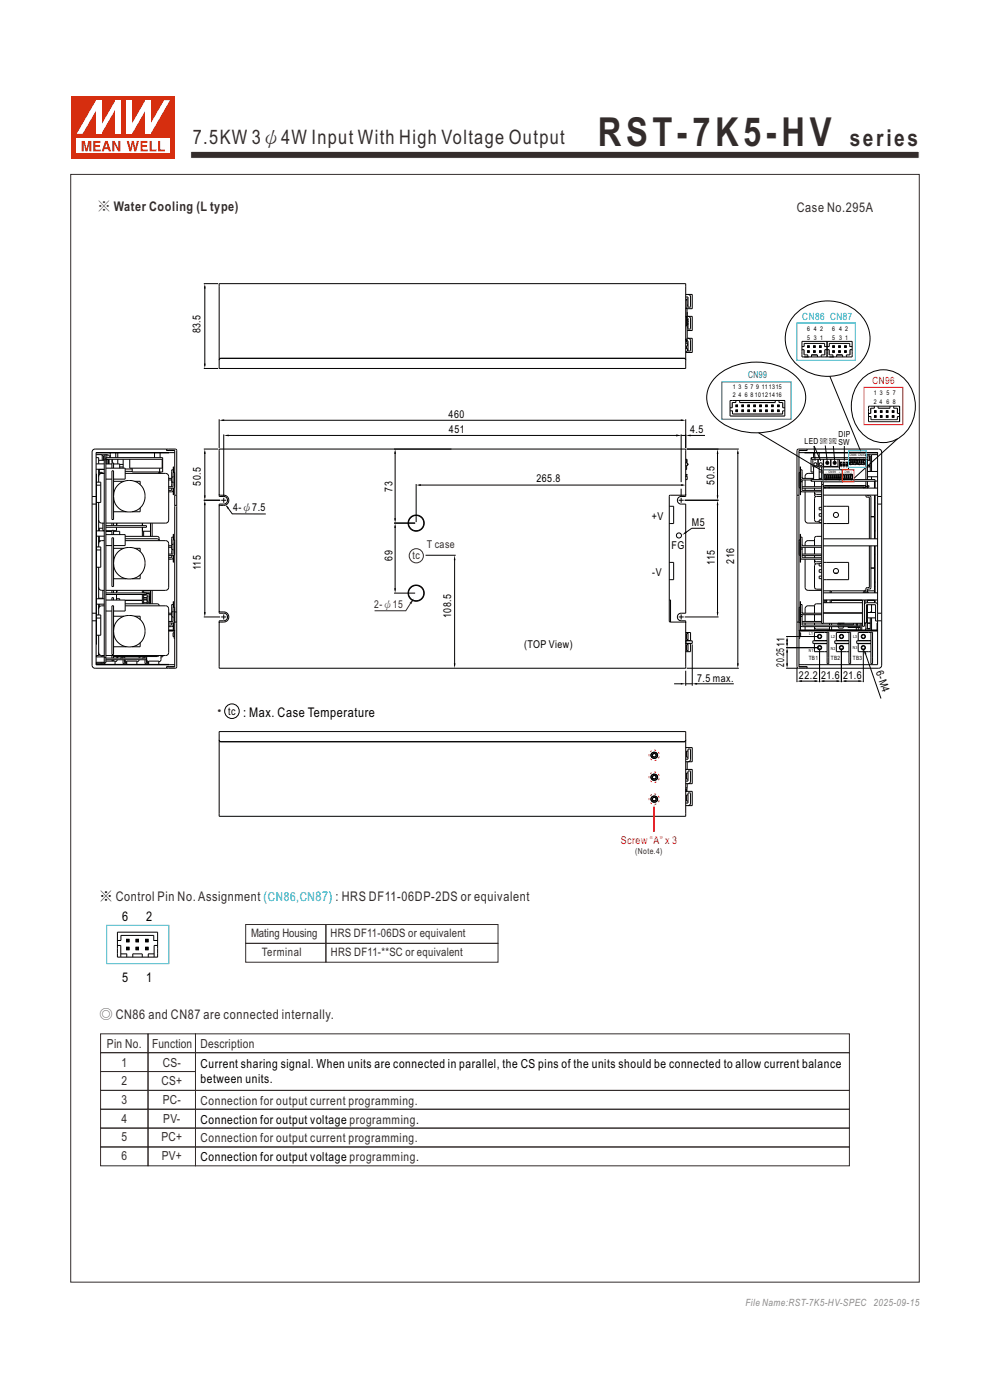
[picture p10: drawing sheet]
<svg xmlns="http://www.w3.org/2000/svg" width="210mm" height="297mm" viewBox="0 0 210 297" stroke-linecap="round" stroke-linejoin="round" font-family="sans-serif">
<g fill="none" stroke="#332c2b" stroke-width=".21">
<path d="M52.1 196.1h17v4h-17zM69.1 196.1h36.5v4h-36.5zM21.3 219.3h10.1v4h-10.1zM31.4 219.3h10.1v4h-10.1zM41.5 219.3h138.7v4h-138.7zM52.1 200.1h17v4h-17zM69.1 200.1h36.5v4h-36.5zM21.3 223.3h10.1v4h-10.1zM21.3 227.3h10.1v4h-10.1zM21.3 235.3h10.1v4h-10.1zM21.3 231.3h10.1v4h-10.1zM21.3 239.3h10.1v4h-10.1z"/>
<path d="M31.4 223.3h10.1v4h-10.1zM31.4 227.3h10.1v4h-10.1zM31.4 235.3h10.1v4h-10.1zM31.4 231.3h10.1v4h-10.1zM31.4 239.3h10.1v4h-10.1zM41.5 223.3h138.7v8h-138.7zM41.5 235.3h138.7v4h-138.7zM41.5 231.3h138.7v4h-138.7zM41.5 239.3h138.7v4h-138.7zM21.3 243.3h10.1v4h-10.1zM31.4 243.3h10.1v4h-10.1zM41.5 243.3h138.7v4h-138.7z"/>
</g>
<path d="M22.6 196.3h13.2v8.1h-13.2z" fill="none" stroke="#00a2e9" stroke-width=".21"/>
<g fill="#000" stroke="#000" stroke-width=".21">
<path d="M26.8 199.3h.6v.5h-.6z" fill-rule="evenodd"/>
<path d="M28.9 199.3h.5v.5h-.5z" fill-rule="evenodd"/>
<path d="M30.9 199.3h.5v.5h-.5z" fill-rule="evenodd"/>
<path d="M26.8 201h.6v.5h-.6z" fill-rule="evenodd"/>
<path d="M28.9 201h.5v.5h-.5z" fill-rule="evenodd"/>
<path d="M30.9 201h.5v.5h-.5z" fill-rule="evenodd"/>
</g>
<g fill="none" stroke="#000" stroke-width=".21">
<path d="M24.9 197.7l8.5 .1v5.2h-8.5zM24.9 199.5h.8v-1.1h6.9v1.1M26.8 199.3h.6v.5h-.6zM28.9 199.3h.5v.5h-.5zM30.9 199.3h.5v.5h-.5zM32.6 199.5h.8M24.9 200.6h.7v2.4M25.7 202.4h1.2M26.8 201h.6v.5h-.6zM26.9 202.3v.7M28.2 202.3v.7M28.2 202.4h2v.6"/>
<path d="M28.9 201h.5v.5h-.5zM30.9 201h.5v.5h-.5zM32.7 202.4h-1.3l.1 .6M33.4 200.6h-.7v2.4"/>
</g>
<path d="M40.4 32.1h154.6v1.5h-154.6z" fill-rule="evenodd" fill="#332c2b" stroke="#fefefe" stroke-width=".21"/>
<path d="M15.2 20.4h22v13.2h-22z" fill-rule="evenodd" fill="#d62e0f"/>
<path d="M16.3 29.4h19.8v3.1h-19.8z" fill-rule="evenodd" fill="#fefefe"/>
<g fill="#d62e0f">
<path d="M26.9 29.9h.4l.4 1.6 .3-1.6h.4l.3 1.6 .3-1.6h.5l-.6 2.2h-.4l-.3-1.7-.3 1.7h-.4z" fill-rule="evenodd"/>
<path d="M29.8 29.9h1.5v.4h-1.1v.5h1v.3h-1v.6h1.1v.4h-1.5z" fill-rule="evenodd"/>
<path d="M31.7 29.9h.5v1.8h1v.4h-1.5z" fill-rule="evenodd"/>
<path d="M33.5 29.9h.5v1.8h1v.4h-1.5z" fill-rule="evenodd"/>
<path d="M17.3 29.9h.7l.4 1.7 .3-1.7h.7v2.2h-.4v-1.8l-.4 1.8h-.5l-.4-1.8v1.8h-.4z" fill-rule="evenodd"/>
<path d="M19.8 29.9h1.5v.4h-1.1v.5h1v.3h-1v.6h1.2v.4h-1.6z" fill-rule="evenodd"/>
<path d="M22.6 30.4l.2 .9h-.5zM22.3 29.9l-.7 2.2h.4l.2-.4h.7l.2 .4h.5l-.8-2.2z" fill-rule="evenodd"/>
<path d="M23.8 29.9h.5l.8 1.5v-1.5h.4v2.2h-.4l-.9-1.6v1.6h-.4z" fill-rule="evenodd"/>
</g>
<g fill="#fff">
<path d="M24.5 21.3h1.1v7.1h-1.1z" fill-rule="evenodd"/>
<path d="M24.5 21.3h1.1l-4.1 7.1h-1.1z" fill-rule="evenodd"/>
<path d="M20.4 21.3h1.1v7.1h-1.1z" fill-rule="evenodd"/>
<path d="M20.4 21.3h1.1v.3l-4 6.8h-1.2z" fill-rule="evenodd"/>
<path d="M30.8 21.3h1.1v7.1h-1.1z" fill-rule="evenodd"/>
<path d="M34.8 21.3h1.3l-4.2 7.1h-1v-.3z" fill-rule="evenodd"/>
<path d="M26.9 21.3h1.1v7.1h-1.1z" fill-rule="evenodd"/>
<path d="M30.8 21.3h1.1v.2l-3.9 6.9h-1.1v-.3z" fill-rule="evenodd"/>
</g>
<g fill="none" stroke="#000" stroke-width=".21">
<path d="M43.2 60.2h3.1M43.2 78.2h3.1M43.4 60.7v16.9M46.5 60.2h99v18h-99zM46.5 76h99M46.9 76l-.3 .2-.1 .2M145 76l.4 .2 .1 .2M145.5 73.9a.34 .34 0 0 1 .4 .4 .34 .34 0 0 1-.4 .3M145.5 72.8a.33 .33 0 0 1 .4 .3 .33 .33 0 0 1-.4 .3M145.5 62.5h1.3v3h-1.1M145.5 67.2l1.3-.1v3h-1M145.5 63.6h.2v1.8h-.2h.2v1.8"/>
<path d="M145.5 67.2h.1v2h-.1M145.5 72.3h.3M145.5 72.1h.1M145.6 72l-.1 .1M145.6 72h.1M145.6 73.4v.5M145.6 68h.3M145.6 68.3h.3M145.6 68.6h.3M145.6 68.9h.3M145.6 67.8h.3M145.6 69h.2"/>
<path d="M145.6 67.9h.2M145.7 66.2l.1 1.3M145.7 64.7h.2M145.7 66.4h.1M145.7 66.7h.1M145.8 71.8h1v3l-1.3-.1M145.8 67.8v.2M145.8 68.3l-.2 .1M145.8 68.6h.1M145.8 68.9v3.5h-.3M145.8 69.4h.1M145.8 71.9l-.3 .1"/>
<path d="M145.8 74h.1M145.9 62.5l.4 .1 .2 .3v2.3h-.6v-2.2h-.4M145.9 67.1l.4 .1 .2 .4v2.2h-.6v-2.3h-.3M145.9 71.8l.4 .1 .2 .3v2.3h-.6v-2.2h-.1M145.9 63.4h-.3v.2M145.9 72.7l-.3 .1M152.1 79.7a13.3 13.3 0 0 1 16.6 0 5.9 5.9 0 0 1 0 9.2 13.3 13.3 0 0 1-16.6 0 5.9 5.9 0 0 1 0-9.2zM169.2 66.2a9.6 9.6 0 0 1 14.7 2.5 7.7 7.7 0 0 1-4.8 10.5 9.3 9.3 0 0 1-12.2-5.2 7.4 7.4 0 0 1 2.3-7.8zM170.1 74.2h.5v1.1M170.1 72.4h10.7v3.3h-10.7zM170.1 73.5h.5v-.7l4.3 .1v.6M170.6 75.3h.8"/>
<path d="M171.3 73.4h.3v.3h-.3zM171.3 74.4h.3v.3h-.3zM171.3 75.3v.4M172.1 75.3h1.3v.4M172.1 75.3v.4M172.6 73.4h.3v.3h-.3zM172.6 74.4h.3v.3h-.3zM173.8 73.4h.4v.3h-.4zM173.8 74.4h.4v.3h-.4zM174.2 75.3h.8v-1.1h.9v1.1h.8M174.2 75.3v.4M174.9 73.5h1v-.7l4.4 .1v.6"/>
<path d="M175.4 72.4v3.3M176 79.8l6.5 15.9M176.7 73.4h.3v.3h-.3zM176.7 74.4h.3v.3h-.3zM176.7 75.3v.4M177.4 75.3h1.3v.4M177.5 75.3v.4M177.9 73.4h.3v.3h-.3zM177.9 74.4h.3v.3h-.3zM179.2 73.4h.3v.3h-.3zM179.2 74.4h.3v.3h-.3zM180.2 73.5h.6"/>
<path d="M180.8 74.2h-.5v1.1h-.8v.4M19.7 95.5l.4-.2h17.1l.2 .1 .1 46.1-.2 .2-17.2 .1-.5-.5-.1-45.5zM20.4 98.4h1.7M20.4 99.6h1.7M20.4 96.4h1.3v1.3M20.4 97.1h.5v1.3M20.9 99.6h1.2M20.9 97.7h1.2M20.9 99.6v2.7M21.1 99.6v.6M21.7 96.7l.2-.3h1.1v.3h-.5M22.1 96.7h-.2v1"/>
<path d="M22.1 96.4v44.2M22.1 97.5h.4M22.5 97.4h12M22.5 98.4h1.2M22.5 97.7h.1M22.5 96.4v44.2h-.4M22.5 99.3h4.1v2.3h-2.5M22.5 97.1h12v3h-6.5v-.8M22.5 98.4v-.9h.4v.9M23 97.4v1M23 98.3h.1M23.1 97.4v1"/>
<path d="M23.3 96.6v.5M23.3 96.6h.1M23.4 96.7h.1M23.4 96.6h-.1M23.4 96.1v1M23.7 99.3v-1.1h.4v1.1M23.7 99.9h.4v10.3h-.4zM23.8 97.4v.7M23.8 97.4v.8M24.1 98.4h1.3v.9M24.6 96.1v1M25 96.1v1"/>
<path d="M25 97.4v1M25.4 99.1h.7M25.4 98.5h.7M26.1 97.4v1.9M26.6 100h1.4M26.6 99.5h1.4M27.5 97.4v1.9h6.9v-1.9M32.8 96.1v1M33.9 99.3v.8M34 96.1v1M35.3 95.3v.3l1.8-.1v46h-1.8M35.9 96v.1"/>
<path d="M36.8 99.7h-.4v1.5M37.1 96h-16.7v45h16.7M43.2 95.3h3.1M43.4 95.8v9.8M46.5 95.3h99v10h-1a.8 .8 0 0 0-.8 .8 .8 .8 0 0 0 .8 .8h1v23.2h-1a.8 .8 0 0 0-.8 .8 .8 .8 0 0 0 .8 .8h1v10.1h-99v-10.1h1a.8 .8 0 0 0 .8-.8 .8 .8 0 0 0-.8-.8h-1v-23.2h1a.8 .8 0 0 0 .8-.8 .8 .8 0 0 0-.8-.8h-1zM46.5 88.9v6.2M47 89.2h97.9M47.5 92.2v13.2M48 92.4h96M83.8 95.8v14.6M144.5 92.2v10.1M144.5 92.4h1"/>
<path d="M145.5 98.2a.33 .33 0 0 1 .4 .3 .33 .33 0 0 1-.4 .3M145.5 88.9v6.2M145.5 97.4h.2l-.1 .7M145.6 97.4v.8M145.6 98.8v.8h-.1M145.7 95.3h11M145.8 98.3l.1 .4h-.1M146 92.4h3.5M152.2 95.8v9.8M154.9 87.2h.5M154.9 85h11.6v3.3h-11.6zM155.4 87.1v.7h10.6v-.6"/>
<path d="M156.1 85v.4M156.1 85.4h-.8v1.1h-.4M156.1 85.9h.3v.4h-.3zM156.1 87h.3v.3h-.3zM156.5 95.8v45.4M156.9 85v.4h7.5M157.4 87h.3v.3h-.3zM157.4 85.9h.3v.4h-.3zM158.6 87h.4v.3h-.4zM158.6 85.9h.4v.4h-.4zM159.9 87h.3v.3h-.3zM159.9 85.9h.3v.4h-.3z"/>
<path d="M160.9 91.8l13.7 8.2M161.2 87h.3v.3h-.3zM161.2 85.9h.3v.4h-.3zM162.4 87h.3v.3h-.3zM162.4 85.9h.3v.4h-.3zM163.7 87h.3v.3h-.3zM163.7 85.9h.3v.4h-.3zM164.4 85v.4M165 87h.3v.3h-.3zM165 85.9h.3v.4h-.3zM165.2 85.4h.8v1.1h.5M165.2 85v.4"/>
<path d="M166 87.2h.5M169.1 95.4l.2-.1h17.2l.5 .3v45.5l-.1 .4-.3 .2-17.3 .1-.2-.2zM169.5 96h16.7v45h-16.7M169.8 99v6zM169.8 99.7h.3v1.8h2.5M170.7 96v.1M171.2 95.3v.3h-1.7v45.9h1.7M172 97.4h11.6v1.1h-3.5v-1.1M172.2 97.1v.3M172.4 97.4v1.6h2.2M172.6 96.1v1M172.6 99v2.7"/>
<path d="M172.9 97.8l-.2-3.2 1.4 3.2M173.5 97.4v1.6M173.6 97.4v1.6M173.8 96.1v1M173.8 99v2.7M174.3 99v2.7M174.6 99.1h3.5M174.6 97.4v4.3M174.7 97.4v1.5h3.1v-1.5M175.1 94.5l.4 3.3M175.3 98.1l.2-.1 .2 .2-.3 .2zM175.5 98.9v.2"/>
<path d="M176.2 97.4v1.5M176.8 94.6l.3 3.2M176.9 98.1l.2-.1 .1 .2-.2 .2zM178.1 97.4v2.2h1.9v-2.2M178.3 98h.3v.8h-.3zM178.9 98h.3v.8h-.3zM179.1 94.6v3.1M179.5 98h.3v.8h-.3zM180 97.4l4 .1v4.2M180 98h.2v.5M180.1 97.8h.1v-.2h1.4v.2h.4v-.2h1.4v.2h.2M180.2 98.4h.3v.1"/>
<path d="M180.5 97.8l.1 .1zM180.5 98.1l.1 .1zM180.9 97.8l.1 .1zM180.9 98.1l.1 .1zM181.1 98.5v-.1h-.4v.1M181.3 97.8l.1 .1zM181.3 98.1l.1 .1zM181.7 98.4h-.3v.1M181.8 97.4v1.1M182 98.5v-.5h-.3v.5M182 98.4h.2v.1M182.2 97.8l.1 .1z"/>
<path d="M182.2 98.1l.1 .1zM182.6 97.8l.1 .1zM182.6 98.1l.1 .1zM182.9 98.5v-.1h-.4v.1M182.9 80.3a6.4 6.4 0 0 1 10.6 2.6 8 8 0 0 1-4.2 10.7 6.9 6.9 0 0 1-8.6-6.3 8.4 8.4 0 0 1 2.2-7zM183 97.8l.2 .1zM183 98.1l.2 .1zM183.4 98.4h-.2v.1M183.6 98h-.2v.5M183.7 97.4h.4M183.7 97.1v4.6M183.7 98.9h.3"/>
<path d="M184 98.8h.6M184 97.7h.6M184 99.1h.6M184.1 97.1h-12.1v3h.6M184.1 96.7v1M184.1 98.8v.3M184.2 88.4l.5-.1v.7h5.6v-.6M184.2 86.2h6.6v3.3h-6.6zM184.4 96.7v1M184.4 98.8v.3M184.7 86.6v1.1h-.5M184.7 86.6h.8"/>
<path d="M184.9 96.7l-.2-.3h-1.1v.3h1v3.3M185.5 86.2v.4M185.5 87.1h.3v.4h-.3zM185.5 88.2h.3v.3h-.3zM186.2 96.4h-1.3v3.6M186.3 86.2v.4M186.8 88.2h.3v.3h-.3zM186.8 87.1h.3v.4h-.3zM188 88.2h.3v.3h-.3zM188 87.1h.3v.4h-.3zM188.8 86.2v.4h-2.5M189.3 88.2h.3v.3h-.3z"/>
<path d="M189.3 87.1h.3v.4h-.3zM189.6 86.2v.4h.7M190.3 88.4h.5M190.4 86.6v1.1h.4M190.4 93.1l-9.2 8.4M190.8 86.2v3.3M19.5 106.9h.9M19.5 105.3h.9M20.4 100.5v36.2M20.5 112.6h1.6M20.5 113.7h1.6M20.5 102.3h.9v4.3h-.9"/>
<path d="M20.5 116h.9v4.3h-.9M20.5 116.7h.9M20.5 102.9h.9M20.9 110.3l.3 .6 .9 .1M20.9 112.1h.9M20.9 114.8h.3M20.9 100.4h1.2M20.9 100.2h.8v.2M20.9 114.8h.4M20.9 106.6v6M20.9 113.7v2.3M20.9 112.5h.2"/>
<path d="M21.1 112.1v.5M21.1 113.7v1.1M21.8 111v1.6h.3M22.1 100.4l-.8 .1-.3 .2-.1 .4M22.1 114.7l-.9 .1-.3 .5M22.5 112.6h1.2M22.5 113.4h4.1v2.3h-2.5M22.5 115.7h1.2M22.5 101.6h1.2M22.5 111.5h8.6v.4h-8.6M22.5 112.8h1.2M23.7 113.4v-.9h.4v.9"/>
<path d="M23.7 114.1h.4v10.3h-.4zM23.7 111v.5M24.1 119.4a3.3 3.3 0 0 1 5-2.8 3.3 3.3 0 0 1 0 5.7 3.3 3.3 0 0 1-5-2.7M24.1 105.2a3.3 3.3 0 0 1 5-2.8 3.3 3.3 0 0 1 0 5.7 3.3 3.3 0 0 1-5-2.7M24.1 111v.5M24.1 116.3h2.2M24.1 108.6h2.7M24.1 102.1h2.2M24.1 112.7h1.3v.7M24.7 111v.5M24.7 111.9v.7h-.6M24.8 111v.3h-.1"/>
<path d="M26.6 100.4h8.5l.5 .3 .2 .4-.1 9.5-.5 .4h-12.7M26.6 114.7h8.6l.4 .2 .2 .4-.1 9.6-.6 .3h-12.6M26.6 113.8h6.7l.4 .2 .1 .7-.1-.3-.4-.1h-6.7M28.6 102.1h1.1v.7M28.6 116.3h1.1v.7M29.7 107.8v.8h-1.6M30.2 111v.5M30.2 111.9v1.9M30.2 112.7h1.7M30.2 112.3h.1M30.2 111.9v.8M30.5 112.7v1.1"/>
<path d="M31.9 111v2.8M32.3 111v2.8M33.6 100.1l.2 .3v-.3M34 100.1v.3M35.8 115.8h.6M35.8 101.8h.6M35.8 101.5h.6M35.8 116.1h.6M36.4 102.2v1.1M36.4 103.6v.4h-.6M36.4 116.5v1M36.4 117.9v.4h-.6"/>
<path d="M36.7 101l-.3 .2v1l.3 .3M36.7 115.3l-.3 .2v1l.3 .2M36.8 104l-.3 .3h-.7M36.8 118.3l-.3 .3h-.7M36.8 114h-.4v1.5M36.8 100.2v-1.2v1.2M36.8 103.6v1.4v-1.4M36.8 114.5v-1.2v1.2M36.8 117.9v1.4v-1.4M37 103.3l-.2 .3h-1M37 100.2h-.3v3l-.9 .1M37 117.5l-.2 .4h-1"/>
<path d="M37 114.5h-.3v3h-.9M37.1 105.1h.4M37.1 107.2h.4M43.2 106.1h3.5M43.4 106.7v23.6M46.5 104.8l.2 .3h.8a1.08 1.08 0 0 1 1 1 1.08 1.08 0 0 1-1 1.1h-.8l-.2 .2M46.9 106.1h1.1M47.5 105.6v1.1M48.1 107.3l1.2 1.7h7.1M83.6 111h4.5M83.8 111.5v13.8M88.3 102.7v8.1"/>
<path d="M88.8 102.9h56.1M90.3 117.8h6.4M96.4 118.7v22.5M142 119.3h.9v3.7h-.9M142 107.4h.9v3.7h-.9M144 106.1h1M144.5 103.7v1.7M144.5 105.6v1.1M145.2 106.1h7.2M145.5 104.8l-.2 .3h-3.2l-.1 .1v26.6l.2 .2h3.1l.2 .2M145.5 101h.3v.7h-.3M145.5 100.7h.3v.1h-.3"/>
<path d="M145.5 101h.1M149.5 112.1h-2.8l-1.5 1.1M152.2 106.7v23.6M169.1 105.1h.4M169.8 100.2h-.3v3.1l.3 .3M169.8 114.5h-.3v3.1l.3 .3M169.8 113.3v6zM169.8 104l.3 .3h4.2M169.8 101.5l.3 .3h1.9M169.8 118.3l.3 .3h4.2M169.8 115.8l.3 .3h4.2M169.8 114h.3v1.8h4.2"/>
<path d="M169.8 102.2h.3v1.8h4.2M169.8 116.5h.3v1.8h4.2M170.1 103.6h4.2M170.1 103.3h4.2M170.1 101.2l.1 .3M170.1 117.9h4.2M170.1 117.5h4.2M170.1 115.5l.1 .3M170.2 101.8l-.1 .4M170.2 116.1l-.1 .4M170.8 104.3l.1 6.4 .4 .3h3M170.8 118.6l.1 6.3 .5 .3h2.9"/>
<path d="M170.8 101.8v1.5M170.8 103.6v.4M170.8 116.1v1.4M170.8 117.9v.4M172.2 101.7v.4M172.6 100.4l-1.5 .1-.3 .4v.6M172.8 114.7l-1.7 .1-.3 .4v.6M172.8 104.3v.8l.2 .2M172.8 104.5l.3 .4h1.2M172.8 118.6v.8l.2 .2M172.8 118.7l.3 .5h1.2M172.8 102.1v1.2"/>
<path d="M172.8 103.6v.4M172.8 116.1v1.4M172.8 117.9v.4M173.8 119.6h-.7l-.3 .4v4.5l.2 .4 1.3 .1M173.8 101.5h.5M173.8 100.1h.5M174.3 105.3h-1.2l-.3 .4v4.6l.3 .4h.7M174.3 113.8h-1.1l-.3 .1-.1 1.9M174.3 102.1v30.2h.3v-30.2M174.3 100.3h.3M174.3 102.8h.3M174.3 107.6h-.5v.6h.5"/>
<path d="M174.3 109h-.5v.5h.5M174.3 110.3h-.5v.6h.5M174.3 119.5h-.5v.6h.5M174.6 105h11.6M174.6 119.3h5.4v3.7h-5.4M174.6 107.4h5.4v3.7h-5.4M174.6 114.3h11.6M174.6 103.5h11.6M174.6 115.8h11.6M174.8 101.3h.2v.3h3.5v-.3h.3v.3h1.9v-.3h.1M174.8 100.6h6v1.1h-6zM174.9 103.4l.3 .1"/>
<path d="M174.9 103.4v.1M174.9 100.6v.5h-.1M175 103.3l-.1 .1M175.1 103.3h.2M175.2 100.6v.2h-.3M175.2 101.3l.1 .1zM175.2 100.9l.1 .1zM175.6 101.3l.1 .1zM175.6 100.9l.1 .1zM176 103.3l-.2 .2M176 101.3l.2 .1zM176 100.9l.2 .1z"/>
<path d="M176.5 101.3l.1 .1zM176.5 100.9l.1 .1zM176.9 101.3l.1 .1zM176.9 100.9l.1 .1zM177.3 101.3l.1 .1zM177.3 100.9l.1 .1zM177.7 101.3l.1 .1zM177.7 100.9l.1 .1zM178 100.6v.2h-2.5v-.2M178.1 101.3l.1 .1zM178.1 100.9l.1 .1zM178.2 100.6v.2h.3"/>
<path d="M178.7 100.6l-.1 1.1M178.8 100.6v.5h-.3v-.5M179.1 100.6v.2h-.3M179.1 101.3l.1 .1zM179.1 100.9l.1 .1zM179.3 100.6v.2M179.5 101.3l.1 .1zM179.5 100.9l.1 .1zM179.9 101.3l.1 .1zM179.9 100.9l.1 .1zM180.2 100.6v.2h-.9M180.3 101.3l.1 .1z"/>
<path d="M180.3 100.9l.1 .1zM180.4 100.6v.2h.3M180.7 100.6v.5h.1M183.3 103.3l.4 .1M183.3 103.3l-8.4 .1M183.3 103.4h.1M183.3 103l.4 .3M183.3 103.4l-.2 .1M183.3 103.4v.1M183.7 103h-8.8l-.3 .3M183.7 105l.1 .4 .6 .1v8.8M183.7 103.2h.3v.3"/>
<path d="M183.7 102.1v1.4M184 105v.2h.5l.2 .2v8.9M184 103h.3v.3M184 100h2.2M184 101.1h2.2M184 102.1v1.4M184 103.3h.3M184.2 103.3h.1M184.4 115.8v8.8l-.7 .2v1M184.7 115.8v8.9l-.2 .3h-.5v.8M184.7 109.6h.8M184.9 101.1v.6"/>
<path d="M185.5 112.6h.1M185.5 112.7h.1M185.5 112.5h.1M185.5 117.6h.1M185.5 102.1v1.4M185.5 105v9.3M185.5 115.8v10M185.5 106.7h.1M185.6 102.1h-13.6v-.4h13.6v1.8M185.6 102.1h.6M185.6 105v9.3M185.6 115.8v10"/>
<path d="M186.2 106.9h.8M186.2 105.3h.8M19.5 131.7h.9M19.5 130.1h.9M20.4 139.4h1.7M20.4 131.1h1M20.4 139.1v.3M20.5 127h1.6M20.5 128.2h1.6M20.5 130.5h.9v4.3h-1M20.9 124.6l.1 .3 .3 .3h.8M20.9 138.4l.3 .6 .9 .1"/>
<path d="M20.9 126.9h.9M20.9 124.8h.1M20.9 134.8v4.3h-.5M20.9 139h.3M20.9 138.9h.2M20.9 120.3v6.7M20.9 128.2v2.3M21.1 126.9v.1M21.1 128.2v.6M21.5 139.1v.3M21.8 125.2v1.8M21.8 139.1v.3"/>
<path d="M22.1 128.5l-.9 .1-.3 .6M22.1 139.5h.4M22.5 127.3h4.1v2.3h-2.5M22.5 129.6h1.2M22.5 139.6h8.6v.4h-8.6M23.7 128.5h.4v10.4h-.4zM23.7 127.3v-.5h.4v.5M23.7 140v.2h.4v-.2M23.7 125.2v.6M23.7 139.1v.5M24.1 133.8a3.3 3.3 0 0 1 5-2.8 3.3 3.3 0 0 1 0 5.8 3.3 3.3 0 0 1-5-2.8M24.1 125.2v.6"/>
<path d="M24.1 139.1v.5M24.1 137.2h2.7M24.1 130.7h2.2M24.1 122.8h2.7M24.7 125.2v.6M24.7 126.1v1.2M24.7 127h.7v.3M24.8 125.2v.4h-.1M24.8 139.3v.3M24.9 140l-.2 .3h-.3M24.9 139.3v.3M25.3 139.3h-.4"/>
<path d="M25.5 139.6h.5M26.1 140v.8h.4v-.8l.1 .3h.3M26.1 139.3v.3M26.5 139.3v.3M26.6 128.5h8.6l.4 .3 .2 .4-.1 9.5-.5 .4h-12.7M26.6 128.1h6.8l.4 .4M26.6 127.4h3.6M28.6 130.7h1.1v.7M29.5 140l-.2 .3h-.3M29.5 139.3v.3M29.7 121.9v.9h-1.6M29.7 136.4v.8h-1.6"/>
<path d="M29.9 139.3h-.4M30.2 125.2v.6M30.2 126.1v2M30.5 126.3h.9v1.8M30.5 127.3h.7M30.5 126.8h.7M30.5 127.1h.7M30.5 125.3h1.4M30.5 125.2v.6M30.5 126.1v2M30.5 127.9h.7M30.6 139.5h.1"/>
<path d="M30.6 139.5l-.5 .1M30.6 139.5l.1 .1M30.8 139.3v.3M31.1 125.9l.7 .1 .1 .3M31.1 125.8v.3h-8.6M31.1 139.9l.1 .3 .3 .1M31.1 139.3v1.5h-.3v-.8M31.2 127.5l.2 .1M31.4 125.9l.3 .3v1.9M31.4 126.4l-.2 .1v1.6M31.4 127.8h.5M31.9 125.8h-9.4"/>
<path d="M31.9 125.2v2.9M32.3 125.2v2.9M33.7 139.1l-.4 .2h-9.2M34.2 139.1l-.1 1-.4 .2M34.5 139.1v.2h-.3M35.8 130.1h.6M35.8 130.4h.6M35.8 133.7h1.1M35.8 133.9h1.1v1.6h.2M36.4 130.8v1M36.4 132.2v.4h-.6M36.7 129.6l-.3 .2v1l.3 .2"/>
<path d="M36.8 132.6l-.2 .3h-.8M36.8 128.2h-.4v1.6M36.8 128.8v-1.2v1.2M36.8 132.1v1.5v-1.4M36.9 133.7l.2 .2M36.9 134.2h-.2v.9h.2M37 131.8l-.2 .3-1 .1M37 128.8h-.3v3h-.9M37.1 132h.4M37.1 129.8h.4M43.2 130.9h3.5M46.5 129.6l.2 .2h.8a1.08 1.08 0 0 1 1 1.1 1.08 1.08 0 0 1-1 1.1h-.8l-.2 .2"/>
<path d="M46.9 130.9h1.1M47.5 130.3v1.1M83.6 125.8h4.5M142 127.3h.2v4.7M144 130.9h1M144.5 130.3v1.1M145.2 130.9h7.2M145.5 135.9h1.3v.6h-1.3M145.5 134.2h1v1.7h-1M145.5 136.5h1v1.8h-1M145.5 135.9v.6M145.9 134.2v1.7"/>
<path d="M145.9 136.5v1.8M145.9 134.4h-.3v1.3h.3M145.9 136.8h-.3v1.2h.3M146.8 136.7v8.8M166.7 137.4h6.9M166.7 135h6.9M167 135.6v1.3M167 137.9v3.3M169.1 132h.4M169.6 133.7l-.1 .2M169.6 134.2h.2v.9h-.2M169.8 128.8h-.3v3.1l.3 .2"/>
<path d="M169.8 127.6v6zM169.8 132.6l.3 .3h12.4M169.8 130.1l.3 .3h4.2M169.8 128.2h.3v1.9h4.2M169.8 130.8h.3v1.8h12.4M170.1 129.8l.1 .3M170.1 132.2h4.2M170.1 131.8h4.2M170.2 130.4l-.1 .4M170.8 130.4v1.4M170.8 132.2v.4M170.8 132.9v.8"/>
<path d="M172.8 128.5l-1.7 .1-.3 .5v1M172.8 132.9v.8M172.8 133l.3 .5h2.9M172.8 128.5v1.6M172.8 130.4v1.4M172.8 132.2v.4M173.8 137.6v7.1M174.3 128.1h-1.2l-.3 .4M174.3 122.2h-.5v.6h.5M174.3 120.9h-.5v.5h.5M174.6 130.1h8.3M174.6 127.3h11.6"/>
<path d="M174.6 125.8h11.6M174.6 125.3h8.7M174.6 127.9h8.3M174.6 132.2h8.3M174.6 130h8.3M174.9 127.3v.6M175.2 127.9v-.6l.1 .1v.5M175.4 127.3l-.1 .2M175.5 136.5l-2.7 .1v1.6l2.7 .1M175.5 134.2h-2.7v1.7h2.7M175.5 135.9h-3.1v.6h3.1M175.5 134.1h.3v6.7h-.3z"/>
<path d="M176 132.2v.4M176 132.9v.8h5.6M176.1 125.3v.5M176.1 127.3v.6M176.3 127.4h6.6M176.3 125.3v.5M176.3 127.3v.6M176.4 132.2v.4M176.4 132.9v.8M177 121.6h.6M177.7 132.9l.2 .4h1l.2-.4M177.7 132.2v.4h3.4v-.4"/>
<path d="M178.2 132.2v.4M178.5 137.6v7.1M179.9 132.9v.2h2.6M180.1 136.5l-2.7 .1v1.6l2.7 .1M180.1 134.2h-2.7v1.7h2.7M180.1 135.9h-3v.6h3M180.1 134.1h.3v6.7h-.3zM181.4 132.9v.2M181.6 132.2v.4M181.6 133.1v.6M181.6 132.6h.4M181.7 132.6h.1"/>
<path d="M181.8 132.6v.3M181.9 132.2v.4M182.1 133.1v.6M182.5 132.2v1.5M182.8 132.2v1.5M182.9 127.3v5.6h.5v-5.6M183.1 137.6v7.1M183.3 125.4l-.2 .2v.2M183.4 128.3l.1-.3 .3-.1h1.9l.3 .1 .2 .3M183.4 132.2h.3M183.4 138.2l3.5 10M183.7 125.2h-.4v.6"/>
<path d="M183.7 127.3v.6M183.7 132.2v1.2M183.8 131.2h.2M184 125.4l.2 .4M184 125.3h1.5M184 131.1h1.7M184 127.4h1.5M184 129.9h1.7M184 133.3h.6M184 132.2h.6M184 127.3v.6M184 128.3v5.1"/>
<path d="M184.1 132.2h.1M184.1 133.3v.1M184.4 132.2h.1M184.4 133.3v.1M184.6 133.4h-1v.3M184.6 133.4h.1M184.6 131.1v2.3M184.7 136.5l-2.7 .1 .1 1.7h2.6M184.7 134.2l-2.7 .1 .1 1.6h2.6M184.7 135.9h-3v.6h3M184.7 134.1h.4v6.7h-.4zM184.7 120.5h.8"/>
<path d="M184.9 133.4l-.3 .3M184.9 129.8h-.3v.1M184.9 128.3v1.6M184.9 131.1v2.6M185.5 124.4h.1M185.5 123.7h.1M185.5 123.6h.1M185.5 123.4h.1M185.5 127.3v.6M185.6 127.3v.6M186 133.7h-16.4M186.1 128.1h.1"/>
<path d="M186.2 133.7l-.1 .2h-16.5v1.6h-.1M186.2 131.7h.8M186.2 130.1h.8M186.2 131.7h-.5v-3.4h-1.9v3.9h-.4M186.2 132.1h-.2v1.6h-16.4M20.4 140.5h1.7M20.4 140.5v.4M20.4 140.7h1.1M20.4 140.9l15.5 .1M21.5 140.5v.3h.3v-.3M22 140.5v.3h.2M22 140.5l.1 .1"/>
<path d="M22.2 140.6v.3M22.5 140.3h1.9v.6M26.5 140.2l.1 .2 .3 .2M26.6 140.5v.3h.3M26.9 140.9v-.6h2.1v.6M31.1 140.2l.1 .2 .3 .2M31.3 140.5v.3h.2M31.5 140.9v-.6h2.2v.6M37.1 141.4h-1.8v.4M46.5 156.9l.1 .4 .3 .1M46.5 155.2h99v18h-99zM46.5 157.4h99"/>
<path d="M143 145.1h1.5M145.5 156.9l-.2 .4-.3 .1M145.5 142.3v3.2M145.5 158.7l1.3-.1v3h-1.3M145.5 145.1h1.3M145.7 141.8h11M145.9 159.3h-.3v1.3h.3M147.4 145.1h8.2M166.7 141.8h2.5M169.1 141.6v3.1M169.5 141.4h1.7v.4M169.6 144.5h3.7"/>
<path d="M174.4 144.5h3.6M179 144.5h3.6M145.5 170.4h.4v-2.2h.6v2.2l-.2 .4-.4 .1M145.5 165.7h.4v-2.1h.6v2.2l-.2 .4-.4 .1M145.5 161.1h.4v-2.2h.6v2.3l-.2 .3-.4 .1M145.5 163.3l1.3-.1v3.1h-1.3M145.5 168l1.3-.1v3h-1.3M145.5 167.9h.1M145.5 167.8h.2M145.7 167.1v.8M145.7 167.5l-.2 .1M145.8 161.6v1.6"/>
<path d="M145.8 166.3v.8h-.3M145.9 164h-.3v1.3h.3M145.9 168.6h-.3v1.3h.3"/>
<circle cx="173" cy="98.5" r=".32"/>
<circle cx="174.1" cy="98.5" r=".32"/>
<circle cx="175.5" cy="98.2" r=".33"/>
<circle cx="177" cy="98.2" r=".33"/>
<circle cx="88.3" cy="111" r="1.61"/>
<circle cx="88.3" cy="111" r="1.72"/>
<circle cx="144" cy="113.6" r=".54"/>
<circle cx="177.3" cy="109.2" r=".54"/>
<circle cx="88.3" cy="125.8" r="1.61"/>
<circle cx="88.3" cy="125.8" r="1.72"/>
<circle cx="173.9" cy="135" r=".45"/>
<circle cx="173.9" cy="137.4" r=".45"/>
<circle cx="173.9" cy="137.4" r=".35"/>
<circle cx="173.9" cy="135" r=".35"/>
<circle cx="177.3" cy="121.1" r=".54"/>
<circle cx="178.5" cy="135" r=".45"/>
<circle cx="178.5" cy="137.4" r=".45"/>
<circle cx="178.5" cy="137.4" r=".35"/>
<circle cx="178.5" cy="135" r=".35"/>
<circle cx="183.1" cy="135" r=".45"/>
<circle cx="183.1" cy="137.4" r=".45"/>
<circle cx="183.1" cy="137.4" r=".35"/>
<circle cx="183.1" cy="135" r=".35"/>
<circle cx="49.2" cy="150.9" r="1.55"/>
<circle cx="138.8" cy="160.2" r=".39"/>
<circle cx="138.8" cy="164.9" r=".39"/>
<circle cx="138.8" cy="169.5" r=".39"/>
<circle cx="138.8" cy="164.9" r=".68"/>
<circle cx="138.8" cy="169.5" r=".68"/>
<circle cx="138.8" cy="160.2" r=".68"/>
</g>
<g fill="#000">
<path d="M43.5 60.2l.1 1h-.3zM43.3 77.1h.3l-.1 1.1zM43.5 95.3l.1 1h-.3zM46.5 89.2l1.1-.2v.3zM47.4 92.4l1.1-.2v.4zM83.8 95.3l.2 1h-.4zM143.4 92.2l1.1 .2-1.1 .2zM144.4 89l1.1 .2-1.1 .1zM145.4 92.4l1.1-.2v.4zM152.2 95.3l.2 1h-.4zM156.5 95.3l.2 1h-.4zM43.3 105.1h.3l-.1 1z"/>
<path d="M43.5 106.1l.1 1.1h-.3zM47.9 107.1l.7 .7-.3 .2zM83.6 109.9h.4l-.2 1.1zM83.8 111l.2 1h-.4zM88.3 102.9l1-.2v.4zM96.4 117.8l.2 1h-.3zM144.5 102.7l.9 .2-.9 .2zM144.7 113.5l.8-.8 .2 .3zM152 105.1h.4l-.2 1zM152.2 106.1l.2 1.1h-.4zM43.3 129.8h.3l-.1 1.1zM83.6 124.8h.4l-.2 1z"/>
<path d="M152 129.8h.4l-.2 1.1zM166.8 136.4h.3l-.1 1zM167 137.4l.1 1h-.3zM167 135l.1 1.1h-.3zM183.3 137.8l.5 .9-.3 .1zM96.3 140.7h.3l-.2 1.1zM144.4 144.9l1.1 .2-1.1 .1zM146.8 145.1l1.1-.2v.3zM156.3 140.7h.4l-.2 1.1zM166.8 140.7h.3l-.1 1.1zM169 144.5l1.1-.2v.4zM172.8 144.3l1.1 .2-1.1 .2z"/>
<path d="M173.8 144.5l1.1-.2v.4zM177.4 144.3l1.1 .2-1.1 .2zM178.5 144.5l1-.2v.4zM182.1 144.3l1.1 .2-1.1 .2z"/>
</g>
<path d="M87.4 127.5l-.2 .5-.2-.1z" fill-rule="evenodd" fill="#332c2b" stroke="#332c2b" stroke-width=".21"/>
<g fill="none" stroke="#332c2b" stroke-width=".21">
<path d="M87.2 127.9l-1.1 1.7h-6.6"/>
<circle cx="88.3" cy="117.9" r="1.5"/>
</g>
<g fill="#000" stroke="#000" stroke-width=".21">
<path d="M171.3 73.4h.3v.3h-.3z" fill-rule="evenodd"/>
<path d="M171.3 74.4h.3v.3h-.3z" fill-rule="evenodd"/>
<path d="M172.6 73.4h.3v.3h-.3z" fill-rule="evenodd"/>
<path d="M172.6 74.4h.3v.3h-.3z" fill-rule="evenodd"/>
<path d="M173.8 73.4h.4v.3h-.4z" fill-rule="evenodd"/>
<path d="M173.8 74.4h.4v.3h-.4z" fill-rule="evenodd"/>
<path d="M176.7 73.4h.3v.3h-.3z" fill-rule="evenodd"/>
<path d="M176.7 74.4h.3v.3h-.3z" fill-rule="evenodd"/>
<path d="M177.9 73.4h.3v.3h-.3z" fill-rule="evenodd"/>
<path d="M177.9 74.4h.3v.3h-.3z" fill-rule="evenodd"/>
<path d="M179.2 73.4h.3v.3h-.3z" fill-rule="evenodd"/>
<path d="M179.2 74.4h.3v.3h-.3z" fill-rule="evenodd"/>
<path d="M156.1 85.9h.3v.4h-.3z" fill-rule="evenodd"/>
<path d="M156.1 87h.3v.3h-.3z" fill-rule="evenodd"/>
<path d="M157.4 87h.3v.3h-.3z" fill-rule="evenodd"/>
<path d="M157.4 85.9h.3v.4h-.3z" fill-rule="evenodd"/>
<path d="M158.6 87h.4v.3h-.4z" fill-rule="evenodd"/>
<path d="M158.6 85.9h.4v.4h-.4z" fill-rule="evenodd"/>
<path d="M159.9 87h.3v.3h-.3z" fill-rule="evenodd"/>
<path d="M159.9 85.9h.3v.4h-.3z" fill-rule="evenodd"/>
<path d="M161.2 87h.3v.3h-.3z" fill-rule="evenodd"/>
<path d="M161.2 85.9h.3v.4h-.3z" fill-rule="evenodd"/>
<path d="M162.4 87h.3v.3h-.3z" fill-rule="evenodd"/>
<path d="M162.4 85.9h.3v.4h-.3z" fill-rule="evenodd"/>
<path d="M163.7 87h.3v.3h-.3z" fill-rule="evenodd"/>
<path d="M163.7 85.9h.3v.4h-.3z" fill-rule="evenodd"/>
<path d="M165 87h.3v.3h-.3z" fill-rule="evenodd"/>
<path d="M165 85.9h.3v.4h-.3z" fill-rule="evenodd"/>
<path d="M178.3 98.5h.3v.3h-.3z" fill-rule="evenodd"/>
<path d="M178.9 98.5h.3v.3h-.3z" fill-rule="evenodd"/>
<path d="M179.5 98.5h.3v.3h-.3z" fill-rule="evenodd"/>
<path d="M180.5 97.8l.1 .1z" fill-rule="evenodd"/>
<path d="M180.5 98.1l.1 .1z" fill-rule="evenodd"/>
<path d="M180.9 97.8l.1 .1z" fill-rule="evenodd"/>
<path d="M180.9 98.1l.1 .1z" fill-rule="evenodd"/>
<path d="M181.3 97.8l.1 .1z" fill-rule="evenodd"/>
<path d="M181.3 98.1l.1 .1z" fill-rule="evenodd"/>
<path d="M182.2 97.8l.1 .1z" fill-rule="evenodd"/>
<path d="M182.2 98.1l.1 .1z" fill-rule="evenodd"/>
<path d="M182.6 97.8l.1 .1z" fill-rule="evenodd"/>
<path d="M182.6 98.1l.1 .1z" fill-rule="evenodd"/>
<path d="M183 97.8l.2 .1z" fill-rule="evenodd"/>
<path d="M183 98.1l.2 .1z" fill-rule="evenodd"/>
<path d="M185.5 87.1h.3v.4h-.3z" fill-rule="evenodd"/>
<path d="M185.5 88.2h.3v.3h-.3z" fill-rule="evenodd"/>
<path d="M186.8 88.2h.3v.3h-.3z" fill-rule="evenodd"/>
<path d="M186.8 87.1h.3v.4h-.3z" fill-rule="evenodd"/>
<path d="M188 88.2h.3v.3h-.3z" fill-rule="evenodd"/>
<path d="M188 87.1h.3v.4h-.3z" fill-rule="evenodd"/>
<path d="M189.3 88.2h.3v.3h-.3z" fill-rule="evenodd"/>
<path d="M189.3 87.1h.3v.4h-.3z" fill-rule="evenodd"/>
<path d="M175.2 100.9l.1 .1z" fill-rule="evenodd"/>
<path d="M175.2 101.3l.1 .1z" fill-rule="evenodd"/>
<path d="M175.6 101.3l.1 .1z" fill-rule="evenodd"/>
<path d="M175.6 100.9l.1 .1z" fill-rule="evenodd"/>
<path d="M176 101.3l.2 .1z" fill-rule="evenodd"/>
<path d="M176 100.9l.2 .1z" fill-rule="evenodd"/>
<path d="M176.5 101.3l.1 .1z" fill-rule="evenodd"/>
<path d="M176.5 100.9l.1 .1z" fill-rule="evenodd"/>
<path d="M176.9 101.3l.1 .1z" fill-rule="evenodd"/>
<path d="M176.9 100.9l.1 .1z" fill-rule="evenodd"/>
<path d="M177.3 101.3l.1 .1z" fill-rule="evenodd"/>
<path d="M177.3 100.9l.1 .1z" fill-rule="evenodd"/>
<path d="M177.7 101.3l.1 .1z" fill-rule="evenodd"/>
<path d="M177.7 100.9l.1 .1z" fill-rule="evenodd"/>
<path d="M178.1 101.3l.1 .1z" fill-rule="evenodd"/>
<path d="M178.1 100.9l.1 .1z" fill-rule="evenodd"/>
<path d="M179.1 100.9l.1 .1z" fill-rule="evenodd"/>
<path d="M179.1 101.3l.1 .1z" fill-rule="evenodd"/>
<path d="M179.5 101.3l.1 .1z" fill-rule="evenodd"/>
<path d="M179.5 100.9l.1 .1z" fill-rule="evenodd"/>
<path d="M179.9 101.3l.1 .1z" fill-rule="evenodd"/>
<path d="M179.9 100.9l.1 .1z" fill-rule="evenodd"/>
<path d="M180.3 101.3l.1 .1z" fill-rule="evenodd"/>
<path d="M180.3 100.9l.1 .1z" fill-rule="evenodd"/>
</g>
<path d="M153.1 81h14.7v7.9h-14.7zM174.6 99.7h4v2.5h-4z" fill="none" stroke="#009b4c" stroke-width=".21"/>
<path d="M169 68.5h12.4v7.9h-12.4zM180 95.7h3.7v3.4h-3.7z" fill="none" stroke="#00a2e9" stroke-width=".21"/>
<path d="M178.7 99.7h2.5v2.5h-2.5zM183.3 82.2h8.2v7.9h-8.2zM138.7 171.3v5.2" fill="none" stroke="#e62129" stroke-width=".21"/>
<path d="M138.7 170.8l.2 1h-.4z" fill="#e62129"/>
<g fill="none" stroke="#e62129" stroke-width=".21" stroke-dasharray=".4 .6" stroke-linecap="butt">
<circle cx="138.8" cy="169.5" r="1.1"/>
<circle cx="138.8" cy="164.9" r="1.1"/>
<circle cx="138.8" cy="160.2" r="1.1"/>
</g>
<path d="M138.7 170.8l.2 1h-.4z" fill="#e62129"/>
<path d="M138.7 171.3v5.2" fill="none" stroke="#e62129" stroke-width=".21"/>
<path d="M15 37h180v235h-180z" fill="none" stroke="#332c2b" stroke-width=".21"/>
<text font-size="8.5" fill="#332c2b" x="126.8" y="31">RST-7K5-HV</text>
<text font-size="4.9" fill="#332c2b" x="180.2" y="31">series</text>
<text font-size="4.2" fill="#332c2b" x="40.9" y="30.6">7.5KW 3ψ4W Input With High Voltage Output</text>
<text font-size="3.5" fill="#332c2b" x="44.8" y="152.1">‧</text>
<g font-size="2.8" fill="#332c2b">
<text x="20.6" y="44.7">※ Water Cooling (L type)</text>
<text x="169" y="45.1">Case No.295A</text>
<text x="21.1" y="216.1">◎ CN86 and CN87 are connected internally.</text>
</g>
<g font-size="2.8">
<text x="51.5" y="152.1">: Max. Case Temperature</text>
<text x="21.1" y="191.1">※ Control Pin No. Assignment (CN86,CN87) : HRS DF11-06DP-2DS or equivalent</text>
<text x="25.9" y="195.4">6</text>
<text x="31" y="195.4">2</text>
<text x="25.9" y="208.3">5</text>
<text x="31" y="208.3">1</text>
</g>
<g font-size="2.6" fill="#332c2b">
<text x="22.7" y="222.3">Pin No.</text>
<text x="25.8" y="226.3">1</text>
<text x="32.3" y="222.3">Function</text>
<text x="34.5" y="226.3">CS-</text>
<text x="42.5" y="222.4">Description</text>
<text x="25.8" y="230.3">2</text>
<text x="34.2" y="230.3">CS+</text>
<text x="25.8" y="238.2">4</text>
<text x="25.8" y="234.2">3</text>
<text x="34.5" y="234.2">PC-</text>
<text x="34.6" y="238.2">PV-</text>
<text x="42.6" y="234.4">Connection for output current programming.</text>
<text x="25.8" y="242.1">5</text>
<text x="34.2" y="242.1">PC+</text>
<text x="42.6" y="242.4">Connection for output current programming.</text>
<text x="25.8" y="246.1">6</text>
<text x="34.3" y="246.1">PV+</text>
</g>
<g font-size="2.6">
<text x="42.6" y="226.5">Current sharing signal. When units are connected in parallel, the CS pins of the units should be connected to allow current balance</text>
<text x="42.5" y="229.8">between units.</text>
<text x="42.6" y="238.4">Connection for output voltage programming.</text>
<text x="42.6" y="246.4">Connection for output voltage programming.</text>
</g>
<g font-size="2.5" fill="#332c2b">
<text x="53.2" y="198.8">Mating Housing</text>
<text x="55.6" y="202.8">Terminal</text>
<text x="70.1" y="198.8">HRS DF11-06DS or equivalent</text>
<text x="70.2" y="202.8">HRS DF11-**SC or equivalent</text>
</g>
<g font-size="2.3">
<text x="42.5" y="70.7" transform="rotate(-90 42.5 70.7)">83.5</text>
<text x="95.2" y="88.7">460</text>
<text x="95.2" y="91.9">451</text>
<text x="146.4" y="91.9">4.5</text>
<text x="42.6" y="103" transform="rotate(-90 42.6 103)">50.5</text>
<text x="83.3" y="104.3" transform="rotate(-90 83.3 104.3)">73</text>
<text x="113.8" y="102.2">265.8</text>
<text x="151.6" y="102.8" transform="rotate(-90 151.6 102.8)">50.5</text>
<text x="49.4" y="108.3">4-ψ7.5</text>
<text x="138.2" y="110.2">+V</text>
<text x="146.7" y="111.6">M5</text>
<text x="83.3" y="118.9" transform="rotate(-90 83.3 118.9)">69</text>
<text x="142.4" y="116.4">FG</text>
<text x="151.7" y="119.8" transform="rotate(-90 151.7 119.8)">115</text>
<text x="155.8" y="119.6" transform="rotate(-90 155.8 119.6)">216</text>
<text x="42.6" y="121" transform="rotate(-90 42.6 121)">115</text>
<text x="138.4" y="122.1">-V</text>
<text x="95.7" y="131.1" transform="rotate(-90 95.7 131.1)">108.5</text>
<text x="111.2" y="137.5">(TOP View)</text>
<text x="166.4" y="141.4" transform="rotate(-90 166.4 141.4)">20.2511</text>
<text x="185.8" y="142.6" transform="rotate(71 185.8 142.6)">6-M4</text>
<text x="147.9" y="144.6">7.5 max.</text>
<text x="169.5" y="144.1">22.2</text>
<text x="174.2" y="144">21.6</text>
<text x="178.8" y="144">21.6</text>
<text x="48.4" y="151.7">tc</text>
</g>
<g font-size="2.3" fill="#332c2b">
<text x="87.5" y="118.7">tc</text>
<text x="90.6" y="116.2">T case</text>
<text x="79.4" y="129">2-ψ15</text>
</g>
<text font-size="2.3" fill="#e62129" x="131.7" y="178.9">Screw “A” x 3</text>
<text font-size="2.1" fill="#00a2e9" x="170.2" y="67.8">CN86 CN87</text>
<text font-size="2.1" fill="#009b4c" x="158.7" y="80.1">CN99</text>
<text font-size="2.1" fill="#e62129" x="185.1" y="81.4">CN96</text>
<text font-size="2.1" fill="#8b8b8c" x="158.1" y="277">File Name:RST-7K5-HV-SPEC 2025-09-15</text>
<g font-size="1.8">
<text x="170.7" y="94.3">LED SVR1SVR2 SW</text>
<text x="177.8" y="92.8">DIP</text>
</g>
<text font-size="1.8" fill="#332c2b" x="134.8" y="181.2">(Note.4)</text>
<g font-size="1.4">
<text x="171.2" y="70.2">6</text>
<text x="172.6" y="70.2">4</text>
<text x="174" y="70.2">2</text>
<text x="176.5" y="70.2">6</text>
<text x="178" y="70.2">4</text>
<text x="179.3" y="70.2">2</text>
<text x="171.2" y="72.1">5</text>
<text x="172.6" y="72.1">3</text>
<text x="174" y="72.1">1</text>
<text x="176.5" y="72.1">5</text>
<text x="178" y="72.1">3</text>
<text x="179.3" y="72.1">1</text>
<text x="155.5" y="82.6">1</text>
<text x="156.7" y="82.6">3</text>
<text x="158" y="82.6">5</text>
<text x="159.2" y="82.6">7</text>
<text x="160.4" y="82.6">9</text>
<text x="161.6" y="82.6">11</text>
<text x="163.1" y="82.6">1315</text>
<text x="185.3" y="83.8">1</text>
<text x="186.6" y="83.8">3</text>
<text x="188" y="83.8">5</text>
<text x="189.4" y="83.8">7</text>
<text x="155.5" y="84.3">2</text>
<text x="156.7" y="84.3">4</text>
<text x="158" y="84.3">6</text>
<text x="159.2" y="84.3">8</text>
<text x="160.1" y="84.3">10121416</text>
<text x="185.3" y="85.8">2</text>
<text x="186.6" y="85.8">4</text>
<text x="188" y="85.8">6</text>
<text x="189.4" y="85.8">8</text>
</g>
<g font-size="1.2">
<text x="171.6" y="140">TB1</text>
<text x="176.2" y="140">TB2</text>
<text x="180.9" y="140">TB3</text>
</g>
<g font-size=".9">
<text x="171.6" y="134.7">L1</text>
<text x="176.2" y="137.8">N2</text>
<text x="176.3" y="135.4">L2</text>
<text x="180.9" y="137.8">N3</text>
<text x="181" y="135.4">L3</text>
<text x="171.5" y="138.4">N1</text>
</g>
<g font-size=".7">
<text x="175.7" y="100.4">CN99</text>
<text x="179.2" y="100.4">CN96</text>
<text x="180.2" y="96.8">CN86 CN87</text>
</g>
<g font-size=".5">
<text x="178.3" y="99.4">1</text>
<text x="178.9" y="99.4">2</text>
<text x="179.5" y="99.3">3</text>
</g>
<g font-size=".4">
<text x="175.2" y="100.4">1</text>
<text x="177.9" y="100.4">15</text>
<text x="179" y="100.4">1</text>
<text x="180.4" y="97.4">6</text>
<text x="180.4" y="99">5</text>
<text x="180.5" y="100.4">7</text>
<text x="181.3" y="99">1</text>
<text x="181.3" y="97.4">2</text>
<text x="182.2" y="97.4">6</text>
<text x="182.3" y="99">5</text>
<text x="183.1" y="99">1</text>
<text x="183.2" y="97.4">2</text>
<text x="175.2" y="102">2</text>
<text x="177.9" y="102">16</text>
<text x="179" y="102">2</text>
<text x="180.5" y="102">8</text>
</g>
</svg>
